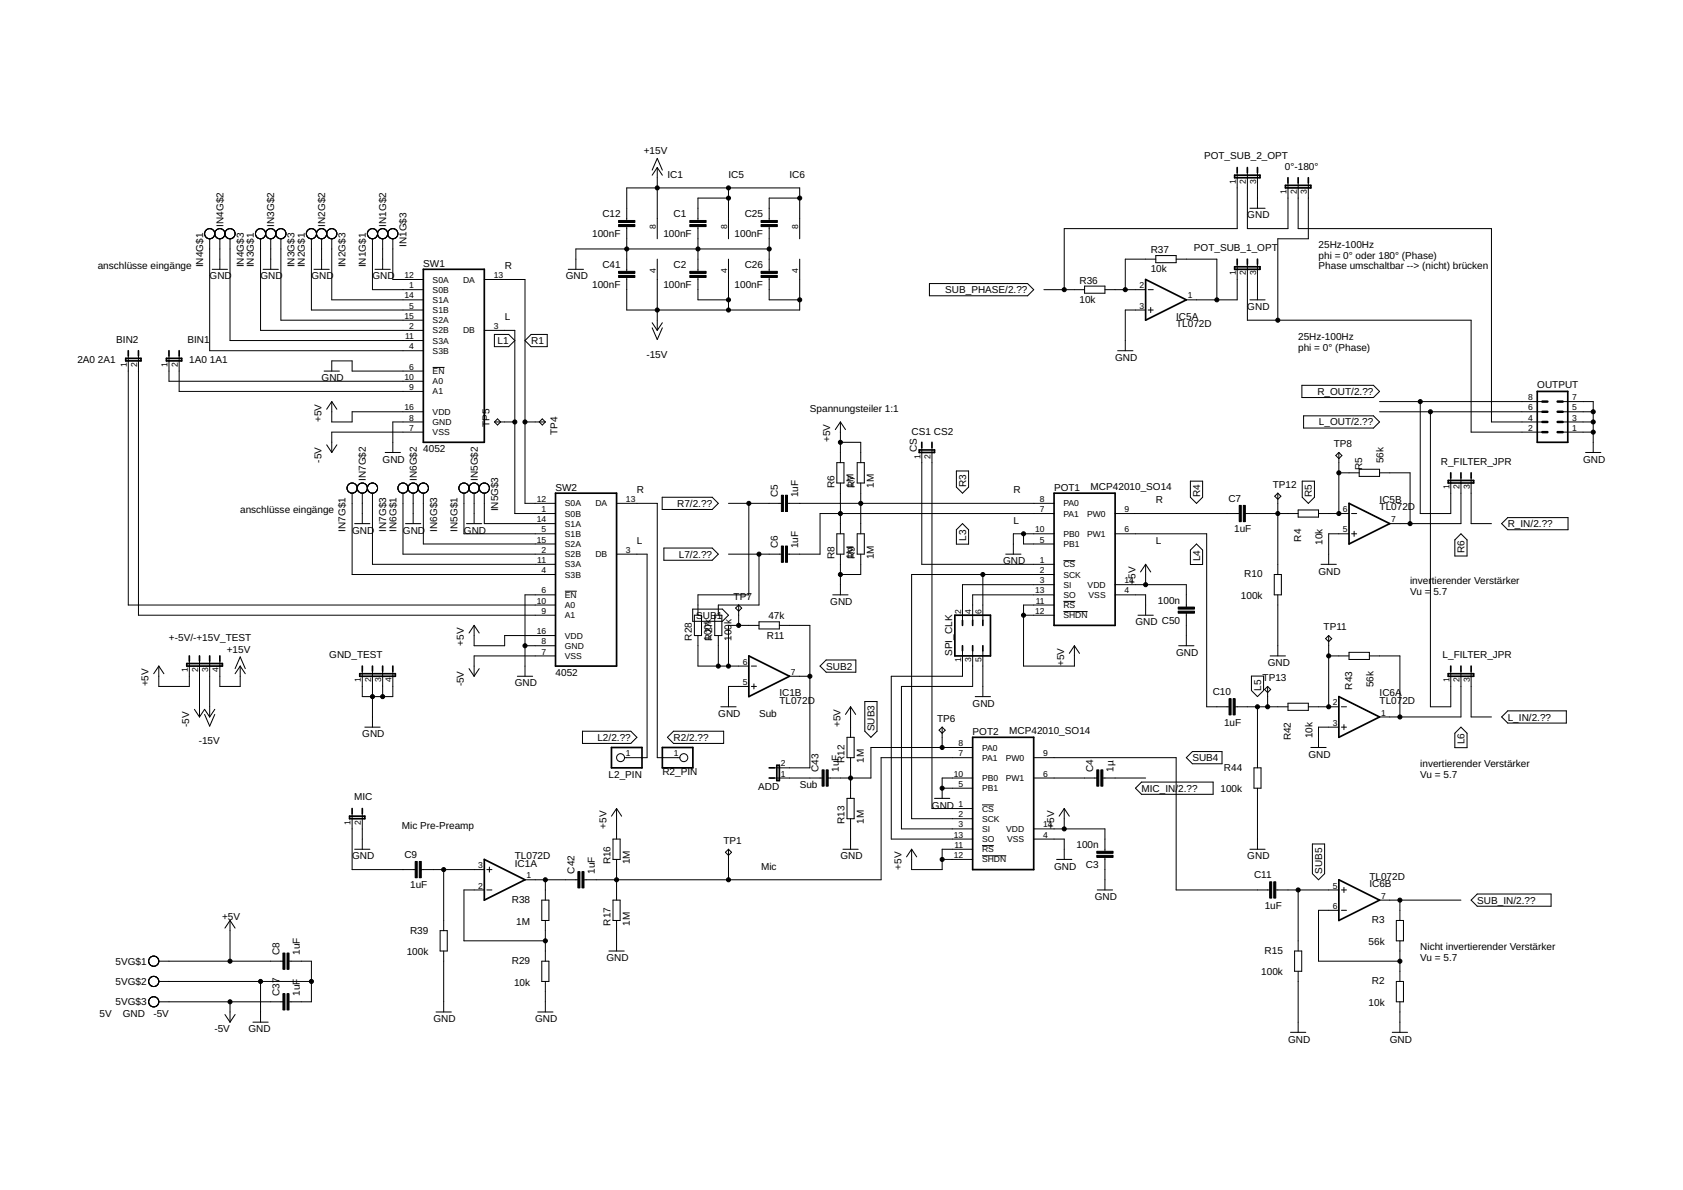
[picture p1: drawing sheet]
<svg xmlns="http://www.w3.org/2000/svg" width="420mm" height="297mm" viewBox="0 0 420 297" stroke-linecap="round" stroke-linejoin="round" font-family="sans-serif">
<g fill="none" stroke="#000" stroke-width=".25">
<path d="M52.3 59.6v27.9h53.4M54.9 59.6v7.6M57.4 59.6v25.4h48.3M65 59.6v22.9h40.7M67.6 59.6v7.6M70.1 59.6v20.3h35.6M77.7 59.6v17.8h28M80.3 59.6v7.6M82.8 59.6v15.2h22.9M93 59.6v12.7h12.7M95.5 59.6v7.6M98.1 59.6v10.2h7.6"/>
<path d="M156.5 55v-8.1h43.1v12.7M156.5 56.6v11.1M162.8 42.5l1.3-3 1.3 3M164.1 41.8v17.8M164.1 41.8l1.3 1.9M164.1 41.8l-1.3 1.9M174.2 56.6v11.1M181.9 49.4h-7.7v5.6M181.9 46.9v12.7M192 56.6v11.1M199.6 49.4h-7.6v5.6M308.9 43.1v14h-43.2v15.2"/>
<path d="M311.4 43.1v14h10.1v-11.5M312 52h3.8M313.9 43.1v8.9M324.1 45.6v11.5h48.2v48.2h12.7M326.6 45.6v14h-7.6v20.3M53 67.2h3.8M65.7 67.2h3.8M78.4 67.2h3.8M93.6 67.2h3.8M120.9 69.8h10.2v55.8h7.6M141.9 67.2h3.8M164.1 64.7v17.8"/>
<path d="M174.2 69.3v5.5h7.7M181.9 64.7v12.7M192 69.3v5.5h7.6M192 62.1h-48.2v5.1M199.6 64.7v12.7h-43.1v-8.1M232 70.8h24.5l1.6 1.5-1.6 1.5h-24.5zM260.6 72.3h10.2M270.8 71.4h5v1.8h-5zM275.8 72.3h10.2M286 77.4h-5.1v10.1M286.6 72.3h1.3M286.6 77.4h1.3"/>
<path d="M287.3 76.8v1.2M288.5 63.8h5.1v1.8h-5.1zM288.5 64.7h-7.6v7.6M293.6 64.7h10.2v10.1M308.9 66v8.8h-12.7M311.4 66v13.9h55.9v28h17.7M312 74.8h3.8M313.9 66v8.8M32 88.8v62.2h106.7M34.6 88.8v64.8h104.1M42.2 88.8v6.4h63.5M44.7 88.8v8.9h61"/>
<path d="M80.9 92.6h3.8M82.8 92.6v-2.5h5.1v2.5h17.8M108 91.7h3M120.9 82.5h7.6v45.7h10.2M123.4 83.5h3.6l1.5 1.5-1.5 1.5h-3.6zM131.1 85l1.5-1.5h4v3h-4zM162.8 80.6l1.3 1.9M162.8 81.8l1.3 3 1.3-3M165.4 80.6l-1.3 1.9M279 87.5h3.8M325 96.2h17.9l1.5 1.5-1.5 1.5h-17.9zM81.6 111l1.2 1.9"/>
<path d="M82.8 100.2v5.1h5.1v-2.5h17.8M82.8 100.2l1.3 2M82.8 100.2l-1.2 2M84.1 111l-1.3 1.9M96.2 112.9h3.8M105.7 105.3h-7.6v7.6M105.7 107.9h-22.9v5M123.4 105.3h5.1M124.2 104.6l.8 .7-.8 .8-.8-.8zM131.1 105.3h5M134.6 105.3l.8-.7 .7 .7-.7 .8zM208.9 115.5h1.8v5.1h-1.8z"/>
<path d="M209.8 105.3v10.2M209.8 110.4h5.1v5.1M209.8 105.3l1.3 1.9M209.8 105.3l-1.3 1.9M214 115.5h1.8v5.1h-1.8zM230.1 111.7v29.2h33M232.7 111.7v90.1h10.1M238.8 117.6h3v4l-1.5 1.5-1.5-1.5zM325.4 103.8h17.5l1.5 1.5-1.5 1.5h-17.5zM333.5 113.7l.7-.8 .8 .8-.8 .8zM334.2 118h5.1M334.2 112.9v15.3"/>
<path d="M339.3 117.1h5.1v1.8h-5.1zM344.4 102.8h40.6M344.4 118h7.6v12.7M344.4 100.2h40.6M354.6 100.2v28h7.6v-8.9M357.1 102.8v73.6h5.1v-8.9M364.7 119.3v11.4h-17.8M367.3 119.3v11.4h5M390.1 102.8h7.6M390.1 105.3h7.6M390.1 107.9h7.6M390.1 100.2h7.6v12.7"/>
<path d="M395.8 112.9h3.8M87.9 123.1v20.3h50.8M88.5 130.7h3.9M90.4 123.1v7.6M93 123.1v17.8h45.7M100.6 123.1v15.2h38.1M101.2 130.7h3.9M103.1 123.1v7.6M105.7 123.1v12.7h33M115.8 123.1v10.1h22.9M116.5 130.7h3.8M118.4 123.1v7.6"/>
<path d="M120.9 123.1v7.6h17.8M153.9 138.3h7.6v50.8h-5.6M153.9 125.6h10.2v63.5h5.6M165.3 124.1h12.5l1.5 1.5-1.5 1.6h-12.5zM165.7 136.8h12.1l1.5 1.5-1.5 1.5h-12.1zM181.9 138.3h13.2M181.9 125.6h13.2M186.9 125.6v22.9h-12.7v5.1M189.5 138.3v12.7h-10.2v2.6M196.6 125.6h66.5M208.9 133.2h1.8v5.1h-1.8zM209.8 120.6v12.6"/>
<path d="M209.8 138.3v10.2M214 133.2h1.8v5.1h-1.8zM214.9 138.3v5.1h-5.1M214.9 120.6v12.6M240.3 130.7l1.5 1.5v3.6h-3v-3.6zM251.1 138.3h3.8M255.5 133.2v2.6h7.6M263.1 128.2h-58.4v10.1h-8.1M263.1 133.2h-10.1v5.1M265.5 140h2.9M278.4 128.2h31M278.4 133.2h22.8v43.2h5.6"/>
<path d="M297.2 120.1h3v4l-1.5 1.5-1.5-1.5zM298.7 135.8l1.5 1.5v3.6h-3v-3.6zM310.9 128.2h13.2M318.2 123.9l.8-.8 .8 .8-.8 .7zM319 123.1v20.3M324.1 127.3h5.1v1.8h-5.1zM325.1 120.1h3v4l-1.5 1.5-1.5-1.5zM329.2 128.2h7.6M336.8 133.2h-5.1v7.7M337.4 128.2h1.3M337.4 133.2h1.3M338.1 132.6v1.3"/>
<path d="M363.2 134.8l1.5-1.6 1.5 1.6v4h-3zM374.9 130.7l1.5-1.5h15.1v3h-15.1zM118.4 156.1v5.1h7.6v-2.6h12.7M118.4 156.1l1.2 1.9M118.4 156.1l-1.3 1.9M138.7 148.5h-7.6v20.3M141 147.6h3M172.9 152h7.4l1.6 1.6-1.6 1.5h-7.4zM173.4 153.6h1.7v5h-1.7zM174.2 158.6v7.7h12.7M178.4 153.6h1.8v5h-1.8zM179.3 158.6v7.7"/>
<path d="M184.4 151l.8 .8-.8 .7-.8-.7zM184.4 151v5.1M189.5 155.2h5.1v1.8h-5.1zM189.5 156.1h-7.6v10.2M194.6 156.1h7.6v35.6h-8.9M207.9 148.5h3.8M245.4 143.4v11.4M255.5 153.6h7.6M263.1 143.4h-35.5v61h15.2M263.1 148.5h-20.3v6.3M263.1 151h-7.6v15.3h12.7v-5.1M263.1 145.9h-22.8v8.9"/>
<path d="M265.5 150.1h2.9M265.5 152.7h6M278.4 148.5h7.6v5.1M278.4 145.9h17.8v5.6M284.1 153.6h3.8M286 140.9v5M286 140.9l1.3 1.9M286 140.9l-1.3 1.9M296.2 153.1v8.1M318.1 143.4h1.8v5.1h-1.8zM319 148.5v15.2M329.8 140.9h3.8"/>
<path d="M330.9 159.4l.8-.8 .8 .8-.8 .8zM331.7 158.6v17.8M39.6 166.3l1.3 1.9M39.6 166.3l-1.2 1.9M47.3 165v6.3h-7.7v-5M48.5 177.1l1.3 1.9M49.8 179l1.3-1.9 1.2 1.9M49.8 165v14M51.1 178.3l1.2 3 1.3-3M52.3 165v14M53.6 177.1l-1.3 1.9M54.9 165v6.3h5.1v-5"/>
<path d="M58.7 166.9l1.3-2.9 1.2 2.9M60 166.3l1.2 1.9M60 166.3l-1.3 1.9M90.4 167.5v6.4h7.7v-6.4M93 167.5v14M95.5 167.5v6.4M117.1 166.9l1.3 1.9M119.6 166.9l-1.2 1.9M129.2 168.8h3.8M131.1 161.2h7.6M138.7 163.7h-20.3v5.1M180 176.4h3.8"/>
<path d="M186.9 171.3h-5v5.1M187.6 171.3h1.2M187.6 166.3h1.2M188.2 170.7v1.3M197.1 168.8h5.1M204.7 166.3l1.5-1.6h7.5v3.1h-7.5zM212.3 176.4v7.6M212.3 176.4l1.3 1.9M212.3 176.4l-1.2 1.9M215.9 175.1h3v7.4l-1.5 1.5-1.5-1.5zM240.3 162.5v6.3h-17.8v40.6h20.3M242.8 162.5v8.8h-17.8v35.6h17.8"/>
<path d="M243.5 173.9h3.8M245.4 162.5v11.4M268.2 161.2l1.3 1.9M268.2 161.2l-1.2 1.9M294.3 161.2h3.8M308.4 176.4h13.1M312.4 168.8h3v3.6l-1.5 1.5-1.5-1.5zM313.9 176.4v15.3M315.7 172.1l.8-.8 .7 .8-.7 .8zM316.5 171.3v5.1M317.1 163.7h3.8M321.5 175.5h5.1v1.8h-5.1z"/>
<path d="M326.6 176.4h7.6M331.7 163.7h5.1M334.9 176.4h1.2M336.8 162.8h5.1v1.8h-5.1zM341.9 163.7h7.6v15.3M364.7 167.5v11.5h-20.3M367.3 167.5v11.5h5M374.9 179l1.5-1.6h14.6v3.1h-14.6zM91.1 181.5h3.8M145.4 182.5h12.1l1.5 1.5-1.5 1.6h-12.1zM166.6 184l1.5-1.5h12.6v3.1h-12.6zM193.3 194.2h11.9"/>
<path d="M211.5 199.3h1.7v5.1h-1.7zM211.5 184h1.7v5.1h-1.7zM212.3 189.1v10.2M233.3 199.3h3.8M234.4 182.3l.8-.8 .8 .8-.8 .7zM235.2 196.7h7.6M235.2 181.5v5.1M242.8 186.6h-25.4v7.6h-10.6M242.8 194.2h-7.6v5.1M242.8 189.1h-22.8v30.5h-74.2M258.1 194.2h15.7M258.1 189.1h35.5v33h23.4"/>
<path d="M275.3 194.2h10.7M285 195.2h17.9v3.1h-17.9l-1.5-1.6zM297.7 187.6h7.4v3h-7.4l-1.5-1.5zM313.1 191.7h1.7v5h-1.7zM313.9 196.7v15.3M327.3 186.6h3.8M334.2 181.5h-5v5.1M334.9 181.5h1.2M335.5 180.9v1.2M364.7 181.5l1.5 1.5v3.6h-3v-3.6zM87.9 203.1v14h15.8M88.5 212h3.9"/>
<path d="M90.4 203.1v8.9M105.2 217.1h15.7M110.8 217.1v15.2M121.5 217.1h1.3M122.2 216.4v1.3M131.1 219.6h13.2M136.1 219.6v5.1M153 209.4h1.8v5.1h-1.8zM153.9 201.8v7.6M153.9 214.5v10.2M153.9 201.8l1.3 1.9M153.9 201.8l-1.2 1.9"/>
<path d="M181.9 212v7.6M181.9 212l.7 .7-.7 .8-.8-.8zM210.4 212h3.8M212.3 204.4v7.6M227.6 212v5.1h7.6v-5.1h7.6M227.6 212l1.3 1.9M227.6 212l-1.3 1.9M235.2 214.5h7.6M245.2 200.9h2.9M245.2 211.1h2.9M245.2 213.6h6M258.1 206.9h17.7v5.6"/>
<path d="M258.1 209.4h7.6v5.1M263.8 214.5h3.8M265.7 201.8v5.1M265.7 201.8l1.3 1.9M265.7 201.8l-1.3 1.9M275.8 214v8.1M312 212h3.8M327.6 210.7h3.1v7.4l-1.5 1.5-1.6-1.5zM39.6 239.9h31M57.4 229.8v10.1M57.4 229.8l-1.2 1.9M57.4 229.8l1.3 1.9"/>
<path d="M72.2 239.9h5.5v10.2h-5.5M109.9 232.3h1.8v5.1h-1.8zM110.8 237.4v15.2M120.9 222.1h-5.1v12.7h20.3M121.5 222.1h1.3M135.3 224.7h1.7v5.1h-1.7zM135.3 239.9h1.7v5.1h-1.7zM136.1 229.8v10.1M152 237.4h3.8M153 224.7h1.8v5.1h-1.8zM153.9 229.8v7.6M273.9 222.1h3.8"/>
<path d="M318.5 222.1h15.7M323.2 237.4h1.8v5h-1.8zM324.1 222.1v15.3M334.2 227.2h-5v12.7h20.3M334.9 222.1h1.2M334.9 227.2h1.2M335.5 221.5v1.3M344.4 224.7h20.3M348.6 229.8h1.8v5h-1.8zM349.5 224.7v5.1M349.5 234.8v10.2M367.3 224.7l1.5-1.5h18.4v3h-18.4z"/>
<path d="M39.6 245h38.1M39.6 250.1h31M56.2 253.2l1.2 1.9M57.4 250.1v5M58.7 253.2l-1.3 1.9M63.1 255.1h3.9M65 245v10.1M108.9 252.6h3.8M134.2 252.6h3.8M136.1 245v7.6M322.2 257.7h3.8M324.1 242.4v15.3"/>
<path d="M347.6 257.7h3.8M348.6 245h1.8v5.1h-1.8zM349.5 250.1v7.6"/>
<circle cx="52.3" cy="58.3" r="1.27"/>
<circle cx="54.9" cy="58.3" r="1.27"/>
<circle cx="57.4" cy="58.3" r="1.27"/>
<circle cx="65" cy="58.3" r="1.27"/>
<circle cx="67.6" cy="58.3" r="1.27"/>
<circle cx="70.1" cy="58.3" r="1.27"/>
<circle cx="77.7" cy="58.3" r="1.27"/>
<circle cx="80.3" cy="58.3" r="1.27"/>
<circle cx="82.8" cy="58.3" r="1.27"/>
<circle cx="93" cy="58.3" r="1.27"/>
<circle cx="95.5" cy="58.3" r="1.27"/>
<circle cx="98.1" cy="58.3" r="1.27"/>
<circle cx="87.9" cy="121.8" r="1.27"/>
<circle cx="90.4" cy="121.8" r="1.27"/>
<circle cx="93" cy="121.8" r="1.27"/>
<circle cx="100.6" cy="121.8" r="1.27"/>
<circle cx="103.1" cy="121.8" r="1.27"/>
<circle cx="105.7" cy="121.8" r="1.27"/>
<circle cx="115.8" cy="121.8" r="1.27"/>
<circle cx="118.4" cy="121.8" r="1.27"/>
<circle cx="120.9" cy="121.8" r="1.27"/>
<circle cx="154.9" cy="189.1" r=".99"/>
<circle cx="170.7" cy="189.1" r=".99"/>
<circle cx="38.4" cy="239.9" r="1.27"/>
<circle cx="38.4" cy="245" r="1.27"/>
<circle cx="38.4" cy="250.1" r="1.27"/>
</g>
<g fill="none" stroke="#000" stroke-width=".42">
<path d="M308.2 43.7h6.4v.7h-6.4zM308.9 41.8v1.3M311.4 41.8v1.3M313.9 41.8v1.3M320.9 46.3h6.4v.6h-6.4zM321.5 44.4v1.2M324.1 44.4v1.2M326.6 44.4v1.2M105.7 67.2h15.2v43.2h-15.2zM286 69.8l10.2 5-10.2 5.1zM308.2 66.6h6.4v.6h-6.4zM308.9 64.7v1.3"/>
<path d="M311.4 64.7v1.3M313.9 64.7v1.3M31.4 89.5h3.8v.6h-3.8zM32 87.5v1.3M34.6 87.5v1.3M41.6 89.5h3.8v.6h-3.8zM42.2 87.5v1.3M44.7 87.5v1.3M383.8 97.7h7.6v12.7h-7.6zM229.5 112.3h3.8v.6h-3.8zM230.1 110.4v1.3M232.7 110.4v1.3"/>
<path d="M361.5 119.9h6.4v.7h-6.4zM362.2 118v1.3M364.7 118v1.3M367.3 118v1.3M138.7 123.1h15.2v43.2h-15.2zM263.1 123.1h15.3v33h-15.3zM336.8 125.6l10.1 5.1-10.1 5.1zM238.4 153.6h8.9v10.1h-8.9zM240.3 154.8v1.3M242.8 154.8v1.3M245.4 154.8v1.3M46.6 165.6h8.9v.7h-8.9z"/>
<path d="M47.3 163.7v1.3M49.8 163.7v1.3M52.3 163.7v1.3M54.9 163.7v1.3M89.8 168.2h8.9v.6h-8.9zM90.4 166.3v1.2M93 166.3v1.2M95.5 166.3v1.2M98.1 166.3v1.2M186.9 163.7l10.2 5.1-10.2 5.1zM240.3 161.2v1.3M242.8 161.2v1.3"/>
<path d="M245.4 161.2v1.3M334.2 173.9l10.2 5.1-10.2 5zM361.5 168.2h6.4v.6h-6.4zM362.2 166.3v1.2M364.7 166.3v1.2M367.3 166.3v1.2M152.7 186.6h7.6v5.1h-7.6zM165.4 186.6h7.6v5.1h-7.6zM192 194.2h1.3M192 191.7h1.3M193.9 191h.7v3.8h-.7zM242.8 184h15.3v33.1h-15.3z"/>
<path d="M87.3 203.7h3.8v.7h-3.8zM87.9 201.8v1.3M90.4 201.8v1.3M120.9 214.5l10.2 5.1-10.2 5.1zM334.2 219.6l10.2 5.1-10.2 5.1z"/>
</g>
<g fill="#000" stroke="#000" stroke-width=".25">
<path d="M154.4 56h4.1v.6h-4.1zM154.4 55h4.1v.5h-4.1zM172.2 56h4.1v.6h-4.1zM172.2 55h4.1v.5h-4.1zM190 56h4.1v.6h-4.1zM190 55h4.1v.5h-4.1zM154.4 68.7h4.1v.6h-4.1zM154.4 67.7h4.1v.5h-4.1zM172.2 68.7h4.1v.6h-4.1zM172.2 67.7h4.1v.5h-4.1zM190 68.7h4.1v.6h-4.1zM190 67.7h4.1v.5h-4.1z"/>
<path d="M195.1 123.6h.5v4.1h-.5zM195.1 136.3h.5v4.1h-.5zM196.1 123.6h.5v4.1h-.5zM196.1 136.3h.5v4.1h-.5zM309.4 126.2h.5v4h-.5zM310.4 126.2h.5v4h-.5zM294.1 151.5h4.1v.5h-4.1zM294.1 152.5h4.1v.6h-4.1zM306.8 174.4h.5v4.1h-.5zM307.8 174.4h.6v4.1h-.6zM205.2 192.2h.5v4h-.5zM206.2 192.2h.6v4h-.6z"/>
<path d="M273.8 192.2h.5v4h-.5zM274.8 192.2h.5v4h-.5zM103.7 215h.5v4.1h-.5zM104.7 215h.5v4.1h-.5zM144.3 217.6h.5v4h-.5zM145.3 217.6h.5v4h-.5zM273.8 212.5h4.1v.5h-4.1zM273.8 213.5h4.1v.5h-4.1zM70.6 237.9h.5v4.1h-.5zM71.6 237.9h.6v4.1h-.6zM317 220.1h.5v4.1h-.5zM318 220.1h.5v4.1h-.5z"/>
<path d="M70.6 248h.5v4.1h-.5zM71.6 248h.6v4.1h-.6z"/>
</g>
<path d="M385 102.8h1.3M385 105.3h1.3M385 107.9h1.3M385 100.2h1.3M388.9 102.8h1.2M388.9 105.3h1.2M388.9 107.9h1.2M388.9 100.2h1.2" fill="none" stroke="#000" stroke-width=".61"/>
<g fill="#000" stroke="#000" stroke-width=".25">
<circle cx="164.1" cy="46.9" r=".51"/>
<circle cx="181.9" cy="46.9" r=".51"/>
<circle cx="181.9" cy="49.4" r=".51"/>
<circle cx="199.6" cy="49.4" r=".51"/>
<circle cx="156.5" cy="62.1" r=".51"/>
<circle cx="164.1" cy="77.4" r=".51"/>
<circle cx="174.2" cy="62.1" r=".51"/>
<circle cx="181.9" cy="74.8" r=".51"/>
<circle cx="181.9" cy="77.4" r=".51"/>
<circle cx="192" cy="62.1" r=".51"/>
<circle cx="199.6" cy="74.8" r=".51"/>
<circle cx="265.7" cy="72.3" r=".51"/>
<circle cx="280.9" cy="72.3" r=".51"/>
<circle cx="303.8" cy="74.8" r=".51"/>
<circle cx="319" cy="79.9" r=".51"/>
<circle cx="128.5" cy="105.3" r=".51"/>
<circle cx="131.1" cy="105.3" r=".51"/>
<circle cx="209.8" cy="110.4" r=".51"/>
<circle cx="334.2" cy="118" r=".51"/>
<circle cx="354.6" cy="100.2" r=".51"/>
<circle cx="357.1" cy="102.8" r=".51"/>
<circle cx="397.7" cy="102.8" r=".51"/>
<circle cx="397.7" cy="107.9" r=".51"/>
<circle cx="397.7" cy="105.3" r=".51"/>
<circle cx="186.9" cy="125.6" r=".51"/>
<circle cx="189.5" cy="138.3" r=".51"/>
<circle cx="209.8" cy="128.2" r=".51"/>
<circle cx="214.9" cy="125.6" r=".51"/>
<circle cx="255.5" cy="133.2" r=".51"/>
<circle cx="319" cy="128.2" r=".51"/>
<circle cx="334.2" cy="128.2" r=".51"/>
<circle cx="352" cy="130.7" r=".51"/>
<circle cx="184.4" cy="156.1" r=".51"/>
<circle cx="209.8" cy="143.4" r=".51"/>
<circle cx="245.4" cy="143.4" r=".51"/>
<circle cx="255.5" cy="153.6" r=".51"/>
<circle cx="286" cy="145.9" r=".51"/>
<circle cx="93" cy="173.9" r=".51"/>
<circle cx="95.5" cy="173.9" r=".51"/>
<circle cx="131.1" cy="161.2" r=".51"/>
<circle cx="179.3" cy="166.3" r=".51"/>
<circle cx="181.9" cy="166.3" r=".51"/>
<circle cx="202.2" cy="168.8" r=".51"/>
<circle cx="313.9" cy="176.4" r=".51"/>
<circle cx="316.5" cy="176.4" r=".51"/>
<circle cx="331.7" cy="163.7" r=".51"/>
<circle cx="331.7" cy="176.4" r=".51"/>
<circle cx="349.5" cy="179" r=".51"/>
<circle cx="212.3" cy="194.2" r=".51"/>
<circle cx="235.2" cy="186.6" r=".51"/>
<circle cx="235.2" cy="196.7" r=".51"/>
<circle cx="110.8" cy="217.1" r=".51"/>
<circle cx="136.1" cy="219.6" r=".51"/>
<circle cx="153.9" cy="219.6" r=".51"/>
<circle cx="181.9" cy="219.6" r=".51"/>
<circle cx="235.2" cy="214.5" r=".51"/>
<circle cx="265.7" cy="206.9" r=".51"/>
<circle cx="57.4" cy="239.9" r=".51"/>
<circle cx="136.1" cy="234.8" r=".51"/>
<circle cx="324.1" cy="222.1" r=".51"/>
<circle cx="349.5" cy="239.9" r=".51"/>
<circle cx="349.5" cy="224.7" r=".51"/>
<circle cx="57.4" cy="250.1" r=".51"/>
<circle cx="65" cy="245" r=".51"/>
<circle cx="77.7" cy="245" r=".51"/>
</g>
<g font-size="2.5">
<text x="160.7" y="38.5">+15V</text>
<text x="300.6" y="39.8">POT_SUB_2_OPT</text>
<text x="166.6" y="44.4">IC1</text>
<text x="181.9" y="44.4">IC5</text>
<text x="197.1" y="44.4">IC6</text>
<text x="320.8" y="42.3">0°-180°</text>
<text x="55.8" y="56.6" transform="rotate(-90 55.8 56.6)">IN4G$2</text>
<text x="68.5" y="56.6" transform="rotate(-90 68.5 56.6)">IN3G$2</text>
<text x="81.2" y="56.6" transform="rotate(-90 81.2 56.6)">IN2G$2</text>
<text x="96.4" y="56.6" transform="rotate(-90 96.4 56.6)">IN1G$2</text>
<text x="147.8" y="59.2">100nF</text>
<text x="150.4" y="54.1">C12</text>
<text x="165.6" y="59.2">100nF</text>
<text x="168.2" y="54.1">C1</text>
<text x="183.4" y="59.2">100nF</text>
<text x="185.9" y="54.1">C25</text>
<text x="311.4" y="54.5">GND</text>
<text x="101.5" y="61.6" transform="rotate(-90 101.5 61.6)">IN1G$3</text>
<text x="287.3" y="63.2">R37</text>
<text x="298.1" y="62.7">POT_SUB_1_OPT</text>
<text x="329.2" y="61.9">25Hz-100Hz</text>
<text x="329.2" y="64.6">phi = 0° oder 180° (Phase)</text>
<text x="24.4" y="67.2">anschlüsse eingänge</text>
<text x="50.7" y="66.7" transform="rotate(-90 50.7 66.7)">IN4G$1</text>
<text x="52.3" y="69.8">GND</text>
<text x="60.8" y="66.7" transform="rotate(-90 60.8 66.7)">IN4G$3</text>
<text x="63.4" y="66.7" transform="rotate(-90 63.4 66.7)">IN3G$1</text>
<text x="65" y="69.8">GND</text>
<text x="73.5" y="66.7" transform="rotate(-90 73.5 66.7)">IN3G$3</text>
<text x="76.1" y="66.7" transform="rotate(-90 76.1 66.7)">IN2G$1</text>
<text x="77.7" y="69.8">GND</text>
<text x="86.2" y="66.7" transform="rotate(-90 86.2 66.7)">IN2G$3</text>
<text x="91.3" y="66.7" transform="rotate(-90 91.3 66.7)">IN1G$1</text>
<text x="93" y="69.8">GND</text>
<text x="105.7" y="66.6">SW1</text>
<text x="126" y="67.2">R</text>
<text x="141.2" y="69.8">GND</text>
<text x="147.8" y="71.9">100nF</text>
<text x="150.4" y="66.8">C41</text>
<text x="165.6" y="71.9">100nF</text>
<text x="168.2" y="66.8">C2</text>
<text x="183.4" y="71.9">100nF</text>
<text x="185.9" y="66.8">C26</text>
<text x="269.5" y="70.8">R36</text>
<text x="287.3" y="68">10k</text>
<text x="329.2" y="67.2">Phase umschaltbar --&gt; (nicht) brücken</text>
<text x="236" y="73.2">SUB_PHASE/2.??</text>
<text x="269.5" y="75.6">10k</text>
<text x="311.4" y="77.4">GND</text>
<text x="126" y="79.9">L</text>
<text x="293.6" y="81.7">TL072D</text>
<text x="293.6" y="79.8">IC5A</text>
<text x="29" y="85.5">BIN2</text>
<text x="46.8" y="85.5">BIN1</text>
<text x="124.2" y="85.9">L1</text>
<text x="132.6" y="85.9">R1</text>
<text x="161.4" y="89.3">-15V</text>
<text x="324.1" y="84.9">25Hz-100Hz</text>
<text x="324.1" y="87.5">phi = 0° (Phase)</text>
<text x="19.3" y="90.7">2A0</text>
<text x="24.5" y="90.7">2A1</text>
<text x="47.3" y="90.7">1A0</text>
<text x="52.4" y="90.7">1A1</text>
<text x="80.3" y="95.2">GND</text>
<text x="278.4" y="90.1">GND</text>
<text x="328.9" y="98.6">R_OUT/2.??</text>
<text x="383.8" y="96.9">OUTPUT</text>
<text x="80.3" y="105.3" transform="rotate(-90 80.3 105.3)">+5V</text>
<text x="122.2" y="106.6" transform="rotate(-90 122.2 106.6)">TP5</text>
<text x="202.2" y="102.8">Spannungsteiler 1:1</text>
<text x="329.3" y="106.2">L_OUT/2.??</text>
<text x="105.7" y="112.9">4052</text>
<text x="139.2" y="108.6" transform="rotate(-90 139.2 108.6)">TP4</text>
<text x="207.3" y="110.4" transform="rotate(-90 207.3 110.4)">+5V</text>
<text x="227.6" y="108.5">CS1 CS2</text>
<text x="228.9" y="112.9" transform="rotate(-90 228.9 112.9)">CS</text>
<text x="333" y="111.7">TP8</text>
<text x="80.3" y="115.5" transform="rotate(-90 80.3 115.5)">-5V</text>
<text x="95.5" y="115.5">GND</text>
<text x="340.1" y="117.4" transform="rotate(-90 340.1 117.4)">R5</text>
<text x="345.4" y="115.7" transform="rotate(-90 345.4 115.7)">56k</text>
<text x="359.7" y="116">R_FILTER_JPR</text>
<text x="395.2" y="115.5">GND</text>
<text x="91.3" y="120" transform="rotate(-90 91.3 120)">IN7G$2</text>
<text x="104" y="120" transform="rotate(-90 104 120)">IN6G$2</text>
<text x="119.3" y="120" transform="rotate(-90 119.3 120)">IN5G$2</text>
<text x="138.7" y="122.5">SW2</text>
<text x="159" y="123.1">R</text>
<text x="194.2" y="124.1" transform="rotate(-90 194.2 124.1)">C5</text>
<text x="199.3" y="124.1" transform="rotate(-90 199.3 124.1)">1uF</text>
<text x="208.3" y="121.8" transform="rotate(-90 208.3 121.8)">R6</text>
<text x="213.1" y="121.8" transform="rotate(-90 213.1 121.8)">1M</text>
<text x="213.4" y="121.8" transform="rotate(-90 213.4 121.8)">R7</text>
<text x="218.2" y="121.8" transform="rotate(-90 218.2 121.8)">1M</text>
<text x="241.2" y="121.6" transform="rotate(-90 241.2 121.6)">R3</text>
<text x="253" y="123.1">R</text>
<text x="263.1" y="122.5">POT1</text>
<text x="272.3" y="122.3">MCP42010_SO14</text>
<text x="288.5" y="125.6">R</text>
<text x="299.6" y="124.1" transform="rotate(-90 299.6 124.1)">R4</text>
<text x="306.7" y="125.3">C7</text>
<text x="317.7" y="121.8">TP12</text>
<text x="327.5" y="124.1" transform="rotate(-90 327.5 124.1)">R5</text>
<text x="344.4" y="125.5">IC5B</text>
<text x="60" y="128.2">anschlüsse eingänge</text>
<text x="124.3" y="127.7" transform="rotate(-90 124.3 127.7)">IN5G$3</text>
<text x="169.1" y="126.5">R7/2.??</text>
<text x="253" y="130.7">L</text>
<text x="344.4" y="127.4">TL072D</text>
<text x="376.4" y="131.6">R_IN/2.??</text>
<text x="86.2" y="132.7" transform="rotate(-90 86.2 132.7)">IN7G$1</text>
<text x="87.9" y="133.3">GND</text>
<text x="96.4" y="132.7" transform="rotate(-90 96.4 132.7)">IN7G$3</text>
<text x="98.9" y="132.7" transform="rotate(-90 98.9 132.7)">IN6G$1</text>
<text x="100.6" y="133.3">GND</text>
<text x="109.1" y="132.7" transform="rotate(-90 109.1 132.7)">IN6G$3</text>
<text x="114.2" y="132.7" transform="rotate(-90 114.2 132.7)">IN5G$1</text>
<text x="115.8" y="133.3">GND</text>
<text x="159" y="135.8">L</text>
<text x="194.2" y="136.8" transform="rotate(-90 194.2 136.8)">C6</text>
<text x="199.3" y="136.8" transform="rotate(-90 199.3 136.8)">1uF</text>
<text x="241.2" y="135" transform="rotate(-90 241.2 135)">L3</text>
<text x="288.5" y="135.8">L</text>
<text x="308.1" y="132.9">1uF</text>
<text x="324.8" y="135.2" transform="rotate(-90 324.8 135.2)">R4</text>
<text x="330.2" y="136" transform="rotate(-90 330.2 136)">10k</text>
<text x="365.6" y="138" transform="rotate(-90 365.6 138)">R6</text>
<text x="169.5" y="139.2">L7/2.??</text>
<text x="208.3" y="139.6" transform="rotate(-90 208.3 139.6)">R8</text>
<text x="213.1" y="139.6" transform="rotate(-90 213.1 139.6)">1M</text>
<text x="213.4" y="139.6" transform="rotate(-90 213.4 139.6)">R9</text>
<text x="218.2" y="139.6" transform="rotate(-90 218.2 139.6)">1M</text>
<text x="250.4" y="140.9">GND</text>
<text x="299.6" y="140.1" transform="rotate(-90 299.6 140.1)">L4</text>
<text x="329.2" y="143.4">GND</text>
<text x="183.1" y="149.8">TP7</text>
<text x="283.5" y="146" transform="rotate(-90 283.5 146)">+5V</text>
<text x="309.8" y="149.5">100k</text>
<text x="310.6" y="144.1">R10</text>
<text x="352" y="145.8">inver</text>
<text x="352" y="148.5">Vu =</text>
<text x="357.4" y="145.8">tierender Verstärker</text>
<text x="357.8" y="148.5">5.7</text>
<text x="173.8" y="154.5">S</text>
<text x="175.5" y="154.5">UB</text>
<text x="179" y="154.5">1</text>
<text x="182.6" y="155.8" transform="rotate(-90 182.6 155.8)">k</text>
<text x="191.8" y="154.6">47k</text>
<text x="207.3" y="151">GND</text>
<text x="289.1" y="150.7">100n</text>
<text x="42.2" y="159.9">+-5V/-+15V_TEST</text>
<text x="115.8" y="161.2" transform="rotate(-90 115.8 161.2)">+5V</text>
<text x="172.7" y="159.9" transform="rotate(-90 172.7 159.9)">R28</text>
<text x="177.5" y="159.9" transform="rotate(-90 177.5 159.9)">100k</text>
<text x="177.8" y="159.9" transform="rotate(-90 177.8 159.9)">R27</text>
<text x="182.6" y="159.9" transform="rotate(-90 182.6 159.9)">100</text>
<text x="191.4" y="159.4">R11</text>
<text x="283.5" y="156.1">GND C50</text>
<text x="330.4" y="157.4">TP11</text>
<text x="56.6" y="163">+15V</text>
<text x="82.2" y="164.2">GND_TEST</text>
<text x="206.2" y="167.2">SUB2</text>
<text x="237.7" y="163.7" transform="rotate(-90 237.7 163.7)">SPI_CLK</text>
<text x="265.7" y="166.3" transform="rotate(-90 265.7 166.3)">+5V</text>
<text x="293.6" y="163.7">GND</text>
<text x="316.5" y="166.3">GND</text>
<text x="360.1" y="164.2">L_FILTER_JPR</text>
<text x="37.1" y="171.3" transform="rotate(-90 37.1 171.3)">+5V</text>
<text x="115.8" y="171.3" transform="rotate(-90 115.8 171.3)">-5V</text>
<text x="128.5" y="171.3">GND</text>
<text x="138.7" y="168.8">4052</text>
<text x="194.6" y="173.8">IC1B</text>
<text x="302.8" y="173.5">C10</text>
<text x="314.8" y="172.4" transform="rotate(-90 314.8 172.4)">L5</text>
<text x="315.2" y="170.1">TP13</text>
<text x="337.5" y="172.1" transform="rotate(-90 337.5 172.1)">R43</text>
<text x="342.9" y="171.6" transform="rotate(-90 342.9 171.6)">56k</text>
<text x="344.4" y="173.8">IC6A</text>
<text x="179.3" y="179">GND</text>
<text x="189.5" y="179">Sub</text>
<text x="194.6" y="175.7">TL072D</text>
<text x="242.8" y="176.4">GND</text>
<text x="344.4" y="175.7">TL07</text>
<text x="350.1" y="175.7">2D</text>
<text x="376.4" y="179.9">L_IN/2.??</text>
<text x="47.3" y="181.5" transform="rotate(-90 47.3 181.5)">-5V</text>
<text x="49.6" y="185.8">-15V</text>
<text x="90.4" y="184">GND</text>
<text x="149.1" y="184.9">L2/2.??</text>
<text x="168.2" y="184.9">R2/2.??</text>
<text x="209.8" y="181.5" transform="rotate(-90 209.8 181.5)">+5V</text>
<text x="218.3" y="182.5" transform="rotate(-90 218.3 182.5)">SUB3</text>
<text x="233.9" y="180.2">TP6</text>
<text x="242.8" y="183.4">POT2</text>
<text x="252" y="183.3">MCP42010_SO14</text>
<text x="305.6" y="181.1">1uF</text>
<text x="322.3" y="184.8" transform="rotate(-90 322.3 184.8)">R42</text>
<text x="327.6" y="184.3" transform="rotate(-90 327.6 184.3)">10k</text>
<text x="365.6" y="185.8" transform="rotate(-90 365.6 185.8)">L6</text>
<text x="210.8" y="190.4" transform="rotate(-90 210.8 190.4)">R12</text>
<text x="215.6" y="190.4" transform="rotate(-90 215.6 190.4)">1M</text>
<text x="297.7" y="190">SUB4</text>
<text x="326.6" y="189.1">GND</text>
<text x="354.6" y="191.5">invertierender Verstärker</text>
<text x="151.9" y="194.1">L2_PIN</text>
<text x="165.4" y="193.6">R2_PIN</text>
<text x="189.3" y="197.3">ADD</text>
<text x="199.6" y="196.7">Sub</text>
<text x="204.3" y="192.7" transform="rotate(-90 204.3 192.7)">C43</text>
<text x="209.4" y="192.7" transform="rotate(-90 209.4 192.7)">1uF</text>
<text x="272.9" y="192.7" transform="rotate(-90 272.9 192.7)">C4</text>
<text x="278" y="192.7" transform="rotate(-90 278 192.7)">1µ</text>
<text x="285" y="197.6">MIC_IN/</text>
<text x="294.1" y="197.6">2.??</text>
<text x="304.7" y="197.8">100k</text>
<text x="305.6" y="192.4">R44</text>
<text x="354.6" y="194.2">Vu = 5.7</text>
<text x="88.4" y="199.8">MIC</text>
<text x="232.7" y="201.8">GND</text>
<text x="100.3" y="206.9">Mic Pre-Preamp</text>
<text x="151.4" y="206.9" transform="rotate(-90 151.4 206.9)">+5V</text>
<text x="210.8" y="205.6" transform="rotate(-90 210.8 205.6)">R13</text>
<text x="215.6" y="205.6" transform="rotate(-90 215.6 205.6)">1M</text>
<text x="263.1" y="206.9" transform="rotate(-90 263.1 206.9)">+5V</text>
<text x="87.9" y="214.5">GND</text>
<text x="101" y="214.1">C9</text>
<text x="128.5" y="214.5">TL072D</text>
<text x="152.4" y="215.8" transform="rotate(-90 152.4 215.8)">R16</text>
<text x="157.2" y="215.8" transform="rotate(-90 157.2 215.8)">1M</text>
<text x="180.6" y="210.7">TP1</text>
<text x="209.8" y="214.5">GND</text>
<text x="268.7" y="211.6">100n</text>
<text x="311.4" y="214.5">GND</text>
<text x="102.4" y="221.8">1uF</text>
<text x="128.5" y="216.4">IC1A</text>
<text x="143.4" y="218.1" transform="rotate(-90 143.4 218.1)">C42</text>
<text x="148.5" y="218.1" transform="rotate(-90 148.5 218.1)">1uF</text>
<text x="190" y="217.1">Mic</text>
<text x="225" y="217.1" transform="rotate(-90 225 217.1)">+5V</text>
<text x="263.1" y="217.1">GND</text>
<text x="271.1" y="216.7">C3</text>
<text x="313.1" y="219.2">C11</text>
<text x="330.1" y="218.1" transform="rotate(-90 330.1 218.1)">SUB5</text>
<text x="341.9" y="219.6">TL072D</text>
<text x="341.9" y="221.5">IC6B</text>
<text x="127.8" y="225.4">R38</text>
<text x="273.3" y="224.7">GND</text>
<text x="315.7" y="226.8">1uF</text>
<text x="368.8" y="225.6">SUB_IN/2.??</text>
<text x="55.5" y="229.8">+5V</text>
<text x="102.4" y="233">R39</text>
<text x="128.9" y="230.8">1M</text>
<text x="152.4" y="231" transform="rotate(-90 152.4 231)">R17</text>
<text x="157.2" y="231" transform="rotate(-90 157.2 231)">1M</text>
<text x="342.5" y="230.5">R3</text>
<text x="69.7" y="238.4" transform="rotate(-90 69.7 238.4)">C8</text>
<text x="74.8" y="238.4" transform="rotate(-90 74.8 238.4)">1uF</text>
<text x="101.5" y="238.4">100k</text>
<text x="151.4" y="239.9">GND</text>
<text x="315.7" y="238.1">R15</text>
<text x="341.7" y="235.9">56k</text>
<text x="354.6" y="237.2">Nicht invertierender Verstärker</text>
<text x="354.6" y="239.9">Vu = 5.7</text>
<text x="28.8" y="240.8">5VG$1</text>
<text x="28.8" y="245.9">5VG$2</text>
<text x="127.8" y="240.7">R29</text>
<text x="314.9" y="243.5">100k</text>
<text x="342.5" y="245.7">R2</text>
<text x="28.8" y="251">5VG$3</text>
<text x="69.7" y="248.5" transform="rotate(-90 69.7 248.5)">C37</text>
<text x="74.8" y="248.5" transform="rotate(-90 74.8 248.5)">1uF</text>
<text x="128.3" y="246">10k</text>
<text x="341.7" y="251.1">10k</text>
<text x="24.8" y="253.8">5V</text>
<text x="30.7" y="253.8">GND</text>
<text x="38.3" y="253.8">-5V</text>
<text x="53.5" y="257.7">-5V</text>
<text x="62" y="257.7">GND</text>
<text x="108.2" y="255.2">GND</text>
<text x="133.6" y="255.2">GND</text>
<text x="321.6" y="260.2">GND</text>
<text x="346.9" y="260.2">GND</text>
</g>
<g font-size="2.1">
<text x="308.5" y="45.9" transform="rotate(-90 308.5 45.9)">1</text>
<text x="311" y="45.9" transform="rotate(-90 311 45.9)">2</text>
<text x="313.6" y="45.9" transform="rotate(-90 313.6 45.9)">3</text>
<text x="321.2" y="48.5" transform="rotate(-90 321.2 48.5)">1</text>
<text x="323.7" y="48.5" transform="rotate(-90 323.7 48.5)">2</text>
<text x="326.3" y="48.5" transform="rotate(-90 326.3 48.5)">3</text>
<text x="163.7" y="57.3" transform="rotate(-90 163.7 57.3)">8</text>
<text x="181.5" y="57.3" transform="rotate(-90 181.5 57.3)">8</text>
<text x="199.3" y="57.3" transform="rotate(-90 199.3 57.3)">8</text>
<text x="101" y="69.4">12</text>
<text x="102.2" y="72">1</text>
<text x="108" y="70.5">S0A</text>
<text x="115.6" y="70.5">DA</text>
<text x="123.3" y="69.4">13</text>
<text x="163.7" y="68.2" transform="rotate(-90 163.7 68.2)">4</text>
<text x="181.5" y="68.2" transform="rotate(-90 181.5 68.2)">4</text>
<text x="199.3" y="68.2" transform="rotate(-90 199.3 68.2)">4</text>
<text x="284.5" y="72">2</text>
<text x="308.5" y="68.8" transform="rotate(-90 308.5 68.8)">1</text>
<text x="311" y="68.8" transform="rotate(-90 311 68.8)">2</text>
<text x="313.6" y="68.8" transform="rotate(-90 313.6 68.8)">3</text>
<text x="101" y="74.5">14</text>
<text x="102.2" y="77">5</text>
<text x="108" y="73.1">S0B</text>
<text x="108" y="75.6">S1A</text>
<text x="284.5" y="77">3</text>
<text x="296.5" y="74.5">1</text>
<text x="101" y="79.6">15</text>
<text x="102.2" y="82.1">2</text>
<text x="108" y="83.2">S2B</text>
<text x="108" y="78.1">S1B</text>
<text x="108" y="80.7">S2A</text>
<text x="115.6" y="83.2">DB</text>
<text x="123.3" y="82.1">3</text>
<text x="101.1" y="84.6">11</text>
<text x="102.2" y="87.2">4</text>
<text x="108" y="88.3">S3B</text>
<text x="108" y="85.8">S3A</text>
<text x="31.7" y="91.6" transform="rotate(-90 31.7 91.6)">1</text>
<text x="34.2" y="91.6" transform="rotate(-90 34.2 91.6)">2</text>
<text x="41.8" y="91.6" transform="rotate(-90 41.8 91.6)">1</text>
<text x="44.4" y="91.6" transform="rotate(-90 44.4 91.6)">2</text>
<text x="101" y="94.8">10</text>
<text x="102.2" y="92.3">6</text>
<text x="108" y="93.4">EN</text>
<text x="108" y="95.9">A0</text>
<text x="102.2" y="97.3">9</text>
<text x="108" y="98.5">A1</text>
<text x="381.5" y="99.9">8</text>
<text x="392.5" y="99.9">7</text>
<text x="101" y="102.4">16</text>
<text x="102.2" y="105">8</text>
<text x="102.2" y="107.5">7</text>
<text x="108" y="103.5">VDD</text>
<text x="108" y="106.1">GND</text>
<text x="381.5" y="107.5">2</text>
<text x="381.5" y="105">4</text>
<text x="381.5" y="102.4">6</text>
<text x="392.5" y="107.5">1</text>
<text x="392.5" y="105">3</text>
<text x="392.5" y="102.4">5</text>
<text x="108" y="108.6">VSS</text>
<text x="229.8" y="114.5" transform="rotate(-90 229.8 114.5)">1</text>
<text x="232.3" y="114.5" transform="rotate(-90 232.3 114.5)">2</text>
<text x="134" y="125.3">12</text>
<text x="156.3" y="125.3">13</text>
<text x="259.6" y="125.3">8</text>
<text x="361.8" y="122.1" transform="rotate(-90 361.8 122.1)">1</text>
<text x="364.4" y="122.1" transform="rotate(-90 364.4 122.1)">2</text>
<text x="366.9" y="122.1" transform="rotate(-90 366.9 122.1)">3</text>
<text x="134" y="130.4">14</text>
<text x="135.2" y="127.8">1</text>
<text x="141" y="128.9">S0B</text>
<text x="141" y="126.4">S0A</text>
<text x="141" y="131.5">S1A</text>
<text x="148.6" y="126.4">DA</text>
<text x="259.6" y="127.8">7</text>
<text x="265.5" y="126.4">PA0</text>
<text x="265.5" y="128.9">PA1</text>
<text x="271.4" y="128.9">PW0</text>
<text x="280.7" y="127.8">9</text>
<text x="335.3" y="127.8">6</text>
<text x="347.3" y="130.4">7</text>
<text x="134" y="135.4">15</text>
<text x="135.2" y="138">2</text>
<text x="135.2" y="132.9">5</text>
<text x="141" y="134">S1B</text>
<text x="141" y="136.6">S2A</text>
<text x="156.3" y="138">3</text>
<text x="258.4" y="132.9">10</text>
<text x="259.6" y="135.4">5</text>
<text x="265.5" y="136.6">PB1</text>
<text x="265.5" y="134">PB0</text>
<text x="271.4" y="134">PW1</text>
<text x="280.7" y="132.9">6</text>
<text x="335.3" y="132.9">5</text>
<text x="134.1" y="140.5">11</text>
<text x="135.2" y="143.1">4</text>
<text x="141" y="139.1">S2B</text>
<text x="141" y="141.6">S3A</text>
<text x="148.6" y="139.1">DB</text>
<text x="259.6" y="140.5">1</text>
<text x="259.6" y="143.1">2</text>
<text x="265.5" y="141.6">CS</text>
<text x="135.2" y="148.1">6</text>
<text x="141" y="144.2">S3B</text>
<text x="141" y="149.3">EN</text>
<text x="258.4" y="148.1">13</text>
<text x="259.6" y="145.6">3</text>
<text x="265.5" y="144.2">SCK</text>
<text x="265.5" y="146.7">SI</text>
<text x="265.5" y="149.3">SO</text>
<text x="271.5" y="146.7">VDD</text>
<text x="271.8" y="149.3">VSS</text>
<text x="280.7" y="145.6">14</text>
<text x="280.7" y="148.1">4</text>
<text x="134" y="150.7">10</text>
<text x="135.2" y="153.2">9</text>
<text x="141" y="154.3">A1</text>
<text x="141" y="151.8">A0</text>
<text x="239.9" y="153.2" transform="rotate(-90 239.9 153.2)">2</text>
<text x="242.5" y="153.2" transform="rotate(-90 242.5 153.2)">4</text>
<text x="245" y="153.2" transform="rotate(-90 245 153.2)">6</text>
<text x="258.4" y="153.2">12</text>
<text x="258.6" y="150.7">11</text>
<text x="265.5" y="151.8">RS</text>
<text x="265.5" y="154.3">SHDN</text>
<text x="134" y="158.3">16</text>
<text x="135.2" y="160.8">8</text>
<text x="141" y="159.4">VDD</text>
<text x="141" y="162">GND</text>
<text x="46.9" y="167.8" transform="rotate(-90 46.9 167.8)">1</text>
<text x="49.4" y="167.8" transform="rotate(-90 49.4 167.8)">2</text>
<text x="52" y="167.8" transform="rotate(-90 52 167.8)">3</text>
<text x="54.5" y="167.8" transform="rotate(-90 54.5 167.8)">4</text>
<text x="135.2" y="163.4">7</text>
<text x="141" y="164.5">VSS</text>
<text x="185.4" y="165.9">6</text>
<text x="239.9" y="165.3" transform="rotate(-90 239.9 165.3)">1</text>
<text x="242.5" y="165.3" transform="rotate(-90 242.5 165.3)">3</text>
<text x="245" y="165.3" transform="rotate(-90 245 165.3)">5</text>
<text x="90.1" y="170.3" transform="rotate(-90 90.1 170.3)">1</text>
<text x="92.6" y="170.3" transform="rotate(-90 92.6 170.3)">2</text>
<text x="95.2" y="170.3" transform="rotate(-90 95.2 170.3)">3</text>
<text x="97.7" y="170.3" transform="rotate(-90 97.7 170.3)">4</text>
<text x="185.4" y="171">5</text>
<text x="197.5" y="168.5">7</text>
<text x="361.8" y="170.3" transform="rotate(-90 361.8 170.3)">1</text>
<text x="364.4" y="170.3" transform="rotate(-90 364.4 170.3)">2</text>
<text x="366.9" y="170.3" transform="rotate(-90 366.9 170.3)">3</text>
<text x="332.7" y="176.1">2</text>
<text x="344.8" y="178.6">1</text>
<text x="332.7" y="181.1">3</text>
<text x="156.3" y="188.8">1</text>
<text x="168.2" y="188.8">1</text>
<text x="194.9" y="191.3">2</text>
<text x="239.3" y="186.2">8</text>
<text x="239.3" y="188.8">7</text>
<text x="245.2" y="187.3">PA0</text>
<text x="245.2" y="189.9">PA1</text>
<text x="251.1" y="189.9">PW0</text>
<text x="260.4" y="188.8">9</text>
<text x="194.9" y="193.8">1</text>
<text x="238.1" y="193.8">10</text>
<text x="239.3" y="196.4">5</text>
<text x="245.2" y="197.5">PB1</text>
<text x="245.2" y="195">PB0</text>
<text x="251.1" y="195">PW1</text>
<text x="260.4" y="193.8">6</text>
<text x="239.3" y="201.5">1</text>
<text x="245.2" y="202.6">CS</text>
<text x="87.5" y="205.9" transform="rotate(-90 87.5 205.9)">1</text>
<text x="90.1" y="205.9" transform="rotate(-90 90.1 205.9)">2</text>
<text x="238.1" y="209.1">13</text>
<text x="239.3" y="204">2</text>
<text x="239.3" y="206.5">3</text>
<text x="245.2" y="205.1">SCK</text>
<text x="245.2" y="207.7">SI</text>
<text x="251.2" y="207.7">VDD</text>
<text x="260.4" y="206.5">14</text>
<text x="260.4" y="209.1">4</text>
<text x="238.1" y="214.2">12</text>
<text x="238.3" y="211.6">11</text>
<text x="245.2" y="210.2">SO</text>
<text x="245.2" y="212.7">RS</text>
<text x="245.2" y="215.3">SHDN</text>
<text x="251.4" y="210.2">VSS</text>
<text x="119.4" y="221.8">2</text>
<text x="119.4" y="216.7">3</text>
<text x="131.4" y="219.2">1</text>
<text x="332.7" y="221.8">5</text>
<text x="332.7" y="226.9">6</text>
<text x="344.8" y="224.3">7</text>
</g>
</svg>
